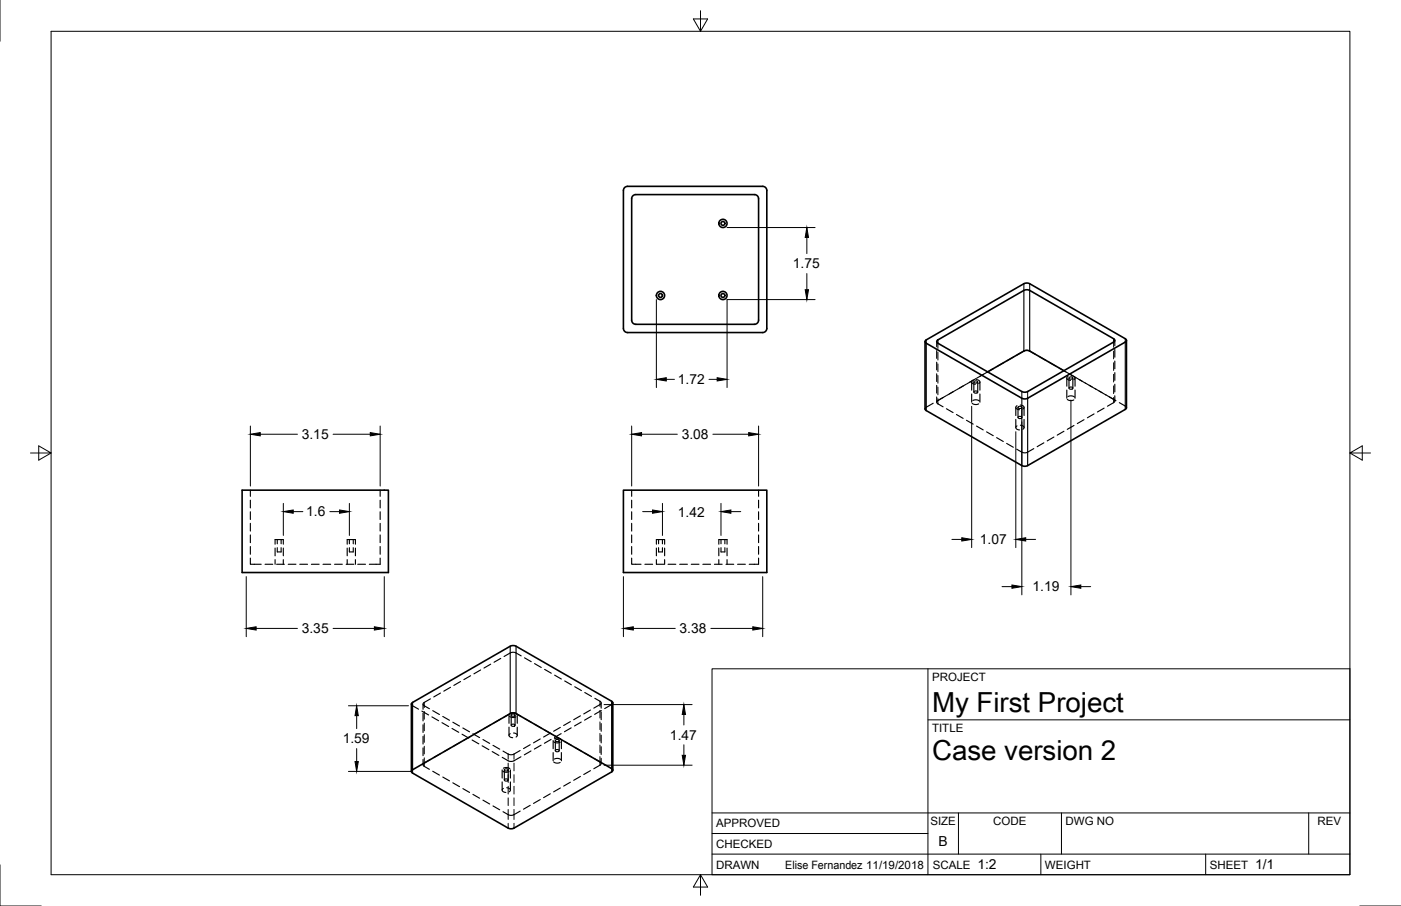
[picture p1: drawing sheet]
<svg xmlns="http://www.w3.org/2000/svg" width="432mm" height="279mm" viewBox="0 0 432 279" stroke-linecap="round" stroke-linejoin="round" font-family="sans-serif">
<!-- layer: Hidden -->
<g fill="none" stroke="#000" stroke-width=".35">
<path d="M288.7 105.3v1.6M288.7 108.1v2.4M288.7 111.7v2.4M288.7 115.3v2.4M288.7 118.8v2.4M297.8 118.5l-3 1.7M299.5 117.8v2.5M299.8 117.3l-.3 .3v.4l1.1 .5M300.1 117.8v3.1M300.2 117.6l.7-.1 .4 .3-.7 .3-.4-.2zM300.9 116.7l-3 1.7M300.9 117.1l1 .4 .1 .5-.4 .3"/>
<path d="M301.3 117.8v3.1M302 117.8v2.5M306.2 113.7l-5.2 2.9M309.3 111.9l-2.1 1.2M312.4 110.1l-2.1 1.2M319.2 109.3l-2-1.1-.8-.2-.8 .2-2.2 1.3M320.2 109.9l2.1 1.2M323.3 111.7l2.1 1.2M326.4 113.5l17.6 10.1M328.8 116.6v2.5M329.2 116.1l-.4 .3 .1 .4 1 .5M329.5 116.6v3.1"/>
<path d="M329.5 119.5l.7-.1 .5 .3-.8 .3-.4-.2zM329.5 116.4l.7-.1 .5 .3-.8 .3-.4-.2zM330.2 115.9l1.1 .4v.4l-.3 .4M330.7 116.6v3.1M331.3 116.6v2.5M343.6 105v1.6M343.6 107.8v2.4M343.6 111.3v2.4M343.6 114.9v2.4M343.6 118.5v2.4M287.6 124.4l-2.2 1.2-.3 .5M288.7 122.4v1.6"/>
<path d="M289.1 123.5l-.4 .4 .1 .4 1.9 1.2M291.6 122.1l-2.9 1.7M291.7 126l2 1.2M294.7 120.3l-2.9 1.7M294.8 127.8l2 1.2M297.9 129.6l2 1.2M299.5 121.5v2.5M299.6 124.4l1 .4 1-.3M299.8 123.5l1.2-.2 .9 .4M300.2 120.7l.7-.1 .4 .4-.7 .2-.4-.1zM301 131.4l2 1.2M302 121.5v2.5"/>
<path d="M304.1 133.2l2 1.2M307.2 135l2 1.2M310.3 136.7l2 1.2M313.1 125.6v2.6M313.1 129.3v2.6M313.5 125.1l-.4 .4v.4l1.1 .5M313.5 131.3l-.4 .4v.4l1.1 .5M313.8 125.6v3.1M313.8 128.6l.7-.2 .4 .4-.7 .3-.4-.2zM313.8 125.5l.7-.2 .4 .4-.7 .3-.4-.2zM314.5 124.9l1 .5 .1 .4-.4 .3M314.5 131.1l1 .5 .1 .4-.4 .4"/>
<path d="M314.9 125.6v3.1M315.6 125.6v2.6M315.6 129.3v2.6M318.6 138.3l-2 1.2-.7 .2-.8-.2-1.7-1M321.7 136.6l-2 1.2M324.8 134.8l-2 1.2M327.9 133l-2 1.2M328.8 120.3v2.5M329 123.2l.9 .3 1.1-.2M329.2 122.3l1-.2 1 .4M331 131.2l-2.1 1.2M331.3 120.3v2.5"/>
<path d="M334.1 129.4l-2.1 1.2M337.2 127.7l-2.1 1.1M340.3 125.9l-2.1 1.2M343.2 123.1l.4 .4-.1 .5-2.2 1.3M343.6 122.1v1.6M345 124.2l1.9 1.1 .3 .4M77.2 151.2v1.9M77.2 154.3v2.3M77.2 157.8v2.4M117.2 151.2v1.9M117.2 154.3v2.3M117.2 157.8v2.4"/>
<path d="M194.7 151.2v1.9M194.7 154.3v2.3M194.7 157.8v2.4M233.8 151.2v1.9M233.8 154.3v2.3M233.8 157.8v2.4M77.2 172.1v1.9h3.3M77.2 161.4v2.4M77.2 165v2.4M77.2 168.5v2.4M81.7 174h2.4M84.8 167.8v-1.4h2.5v1.4"/>
<path d="M84.8 169v2.4M84.8 172.6v1.4M85.3 174h2.3M85.5 168.9v1.3h1.2v-1.3M85.5 166.4v1.3M86.7 166.4v1.3M87.3 169v2.4M87.3 172.6v1.4M88.8 174h2.4M92.4 174h2.4M96 174h2.4M99.5 174h2.4"/>
<path d="M103.1 174h2.4M106.7 174h2.4M107 167.8v-1.4h2.5v1.4M107 169v2.4M107 172.6v1.4M107.7 168.9v1.3h1.2v-1.3M107.7 166.4v1.3M108.9 166.4v1.3M109.5 169v2.4M109.5 172.6v1.4M110.3 174h2.3M117.2 172.1v1.9h-3.4"/>
<path d="M117.2 161.4v2.4M117.2 165v2.4M117.2 168.5v2.4M194.7 172.1v1.9h2.9M194.7 161.4v2.4M194.7 165v2.4M194.7 168.5v2.4M198.8 174h2.3M202.3 167.8v-1.4h2.5v1.4M202.3 172.6v1.4h2.4M202.3 169v2.4M203 168.9v1.3h1.2v-1.3"/>
<path d="M203 166.4v1.3M204.2 166.4v1.3M204.8 169v2.4M204.8 172.6v1.4M205.9 174h2.4M209.5 174h2.4M213.1 174h2.3M216.6 174h2.4M220.2 174h2.4M221.5 167.8v-1.4h2.6v1.4M221.5 169v2.4M221.5 172.6v1.4"/>
<path d="M222.2 168.9v1.3h1.2v-1.3M222.2 166.4v1.3M223.4 166.4v1.3M223.8 174h2.3M224.1 169v2.4M224.1 172.6v1.4M227.3 174h2.4M233.8 172.1v1.9h-2.9M233.8 161.4v2.4M233.8 165v2.4M233.8 168.5v2.4M126.8 217.1l.3 .5 1.9 1.1"/>
<path d="M130 219.3l2.1 1.2M130.4 217.1v1.6M130.4 219.9v2.4M132.7 215.5l-2 1.2-.3 .4 .3 .5 1.6 1M133.4 219.2l2 1.1M135.8 213.7l-2.1 1.2M138.8 212l-2 1.1M141.9 210.2l-2 1.2M145 208.4l-2 1.2M148.1 206.6l-2 1.2M151.2 204.8l-2 1.2M154.3 203l-2 1.2"/>
<path d="M160.6 202.3l-1.7-1-.8-.2-.8 .2-1.9 1.2M161.7 202.9l2 1.2M164.8 204.6l2 1.2M167.9 206.4l2 1.2M170.9 208.2l2.1 1.2M174 210l2.1 1.2M177.1 211.8l2.1 1.2M180.2 213.6l2.1 1.1M182 219l-2.1 1.2M183.3 215.3l1.7 1 .3 .5-.3 .4-2 1.2M185.3 216.8v1.6M185.3 219.6v2.3"/>
<path d="M185.3 219.1l-2 1.2M188.9 216.8l-.3 .4-2.2 1.3M130.4 223.5v2.4M130.4 227.1v2.4M130.4 230.6v2.4M130.4 234.2v1.6M132.7 234.2l-2 1.2-.3 .4 .3 .5 1.6 1M133.1 221.1l2.1 1.2M133.4 237.8l2 1.2M135.8 232.4l-2.1 1.2M136.2 222.9l2.1 1.2M136.5 239.6l2 1.2"/>
<path d="M136.5 220.9l2 1.2M138.8 230.6l-2 1.2M139.3 224.6l2.1 1.2M139.6 222.7l2 1.2M141.9 228.9l-2 1.2M142.4 226.4l2.1 1.2M142.7 224.5l2 1.2M145 227.1l-2 1.2M145.5 228.2l2.1 1.2M145.8 226.3l2 1.2M148.1 225.3l-2 1.2M148.6 230l2.1 1.2"/>
<path d="M148.9 228.1l2 1.2M151.2 223.5l-2 1.2M151.7 231.8l2.1 1.2M151.9 229.9l2.1 1.1M154.3 221.7l-2 1.2M154.8 237.4v2.5M154.9 237.8l1 .4 1-.3M155.1 236.9l1.1-.2 .9 .4M155.4 237.4v3.1M155.5 237.3l.7-.2 .4 .4-.7 .3-.4-.2zM156.6 237.4v3.1M156.9 220.5v2.6"/>
<path d="M156.9 224.3v2.5M157 220.9l1 .4 1-.2M157.3 220l1-.2 1 .4M157.3 226.3l-.4 .3 .1 .4 1 .5M157.3 220.1l1.4-.2 1.9 1.1M157.3 220.1l-1.9 1M157.3 237.4v2.5M157.6 220.5v3.2M157.6 223.5l.7-.2 .4 .4-.7 .3-.4-.2zM157.6 220.4l.8-.2 .3 .4-.8 .3-.3-.3zM158.3 226l1.1 .5v.5l-.4 .3M158.7 220.5v3.2"/>
<path d="M159.4 220.5v2.6M159.4 224.3v2.5M160.3 231.5l-2 1.1-.7 .2-.9-.2-1.7-1M160.6 233.4l-2.3 1.3-.7 .1-.9-.1-1.9-1.1M161.7 221.6l2 1.1M163.4 229.7l-2.1 1.2M163.7 231.6l-2.1 1.2M164.8 223.3l2 1.2M166.5 227.9l-2.1 1.2M166.8 229.8l-2.1 1.2M167.9 225.1l2 1.2M169.6 226.1l-2.1 1.2"/>
<path d="M169.9 228l-2.1 1.2M170.5 228.4v2.5M170.5 232.1v2.5M170.6 228.7l1 .4 1.1-.2M170.6 235l.9 .3 1.2-.2M170.9 227.9l1-.2 1 .3M170.9 234.1l1-.2 1 .4M170.9 226.9l2.1 1.2M171.2 228.4v3.1M171.2 231.3l.7-.1 .5 .3-.8 .3-.4-.2zM171.2 228.2l.7-.2 .5 .4-.8 .3-.4-.2zM172.4 228.4v3.1"/>
<path d="M172.7 224.3l-2.1 1.2M172.9 226.2l-2 1.2M173 228.4v2.5M173 232.1v2.5M174 228.7l2.1 1.2M175.8 222.5l-2.1 1.2M176 224.5l-2 1.2M177.1 230.5l2.1 1.2M178.9 220.8l-2.1 1.1M178.9 239.4l-2.1 1.2M179.1 222.7l-2 1.2M180.2 232.3l2.1 1.1"/>
<path d="M182 237.7l-2.1 1.2M182.2 220.9l-2 1.2M183.3 234l1.7 1 .3 .5-.3 .4-2 1.2M185.3 223.1v2.4M185.3 226.7v2.4M185.3 230.3v2.4M185.3 233.9v1.6M139.6 241.4l2 1.2M142.7 243.2l2 1.2M145.8 245l2 1.2M148.9 246.8l2 1.1M151.9 248.5l2.1 1.2"/>
<path d="M154.8 241.1v2.6M155.1 243.1l-.3 .4v.4l1.1 .5M155.5 240.4l.7-.2 .4 .4-.7 .3-.4-.2zM156.2 242.9l1 .5 .1 .4-.4 .4M157.3 241.1v2.6M160.3 250.1l-2 1.2-.7 .1-.9-.1-1.7-1M163.4 248.4l-2.1 1.1M166.5 246.6l-2.1 1.2M169.6 244.8l-2.1 1.2M172.7 243l-2.1 1.2M175.8 241.2l-2.1 1.2"/>
</g>
<!-- layer: Visible -->
<g fill="none" stroke="#000" stroke-width=".5">
<path d="M192.7 57.7l.7-.2h41.7a1.27 1.27 0 0 1 1.2 1.2v42.6a1.27 1.27 0 0 1-1.2 1.3h-41.7a1.27 1.27 0 0 1-1.3-1.3v-42.6zM195.2 60.3l.8-.3h36.5a1.27 1.27 0 0 1 1.3 1.3v37.4a1.27 1.27 0 0 1-1.3 1.3h-36.5a1.27 1.27 0 0 1-1.3-1.3v-37.4zM285.2 105.1l30.4-17.6 .7-.2 1.1 .2 29.4 17 .4 .5-.4 .5-30.1 17.3-.7 .2-1.1-.2-29.4-16.9-.3-.3zM288.8 105.1l26.8-15.5 .7-.2 1.1 .2 25.8 14.9 .4 .5-.4 .5-26.5 15.2-.7 .3-1.1-.3-25.8-14.8-.3-.3zM327.9 114.3l-10.5-6-1.1-.3-.7 .3-11.2 6.4M347.2 105v20.7l-.2 .4-30.3 17.5-.7 .2-1.1-.2-29.6-17.1-.2-.4v-20.8M74.6 151.2h45.1v25.4h-45.1zM192.1 151.2h44.2v25.4h-44.2zM126.9 237.6l30.4-17.5 .7-.2 1 .2 29.5 16.9 .4 .5-.4 .6-30.1 17.3-.7 .2-1.1-.2-29.4-17-.3-.2zM188.9 237.5v-20.7l-.2-.4-29.7-17.1-1-.2-.7 .2-30.3 17.5-.2 .3v20.8"/>
<circle cx="222.8" cy="68.9" r=".6"/>
<circle cx="222.8" cy="68.9" r="1.27"/>
<circle cx="203.6" cy="91.1" r=".6"/>
<circle cx="203.6" cy="91.1" r="1.27"/>
<circle cx="222.8" cy="91.1" r=".6"/>
<circle cx="222.8" cy="91.1" r="1.27"/>
</g>
<!-- layer: Visible Narrow -->
<path d="M315.6 89.6v18.7M317.4 89.6v18.7M285.5 105.9v20.7M289.1 104.8v1.1M343.2 104.5v1M346.8 105.5v20.8M314.9 122.8v20.8M316.7 122.8v20.8M157.3 199.3v20.8M159 199.3v20.8M127.2 216.6v20.8M188.5 216.3v20.7" fill="none" stroke="#000" stroke-width=".35"/>
<!-- layer: Hidden Narrow -->
<g fill="none" stroke="#000" stroke-width=".31">
<path d="M315.6 87.5v2.1M317.4 87.5v2.1M285.5 104.8v1.1M289.1 105.9v1.6M289.1 108.7v2.3M289.1 112.2v2.4M289.1 115.8v2.4M289.1 119.4v2.3M315.6 108.3h.1M317.4 108.3h.1M343.2 105.5v1.6M343.2 108.3v2.4"/>
<path d="M343.2 111.9v2.3M343.2 115.4v2.4M343.2 119v2.4M346.8 104.5v1M289.1 122.9v1.6M314.9 120.7v2.1M316.7 120.7v2.1M343.2 122.6v1.6M130.8 216.6v1.6M130.8 219.4v2.4M184.9 216.3v1.6M184.9 219.1v2.3"/>
<path d="M127.2 237.4v1M130.8 223v2.4M130.8 226.6v2.3M130.8 230.1v2.4M130.8 233.7v2.6M156.6 232.5v1.6M156.6 235.3v2.4M156.6 238.9v2.4M158.4 232.5v1.6M158.4 235.3v2.4M158.4 238.9v2.4M184.9 222.6v2.4"/>
<path d="M184.9 226.2v2.4M184.9 229.8v2.3M184.9 233.3v2.7M188.5 237v1.1M156.6 242.5v2.4M156.6 246.1v2.3M156.6 249.6v3.1M156.6 253.9v1.5M158.4 242.5v2.4M158.4 246.1v2.3M158.4 249.6v3.1M158.4 253.9v1.5"/>
</g>
<!-- layer: Border -->
<path d="M0 0v12.7M15.7 9.7h400.4v260h-400.4zM215.9 3.3v6.4l-2.2-3.9h4.4l-2.2 3.9M9.4 139.7h6.3l-3.8-2.2v4.4l3.8-2.2M416.1 139.7l3.8 2.2v-4.4l-3.8 2.2h6.3M0 266.7v12.7h12.7M215.9 269.7l2.2 3.9h-4.4l2.2-3.9v6.4M419.1 279.4h12.7" fill="none" stroke="#000" stroke-width=".31"/>
<!-- layer: Titleblock -->
<path d="M219.5 206.2h196.6v63.5h-196.6zM286 206.2v63.5M286 222h130.1M219.5 257h66.5M219.5 250.7h196.6M295.4 250.7v12.7M327.2 250.7v12.7M403.4 250.7v12.7M219.5 263.4h196.6M320.8 263.4v6.3M371.6 263.4v6.3" fill="none" stroke="#000" stroke-width=".31"/>
<!-- layer: Dimensions -->
<g fill="none" stroke="#000" stroke-width=".31">
<path d="M224.1 70.2h27.1M248.7 73.2v5M202.3 92.4v27.1M248.7 84.4v4.9M251.2 92.4h-27.1v27.1M205.4 117h2.5M218.5 117h2.5M77.2 131.4v18.5M80.2 133.9h11.5M102.7 133.9h11.4M117.2 131.4v18.5M194.7 131.4v18.5"/>
<path d="M197.7 133.9h11.1M219.7 133.9h11.1M233.8 131.4v18.5M299.5 125.3v43.6M313.1 133.1v35.8M314.9 130.1v53.4M330.1 123.4v60.1M87.3 155.2v9.9M90.4 157.8h2.9M101.7 157.8h2.9M107.7 155.2v9.9M198.1 157.8h3"/>
<path d="M204.2 155.2v9.9M222.2 155.2v9.9M225.3 157.8h3M75.9 177.8v18.5M118.4 177.8v18.5M192.1 177.8v18.5M235.1 177.8v18.5M293.4 166.3h3M316.1 166.3h3.1M78.9 193.8h12.8M102.7 193.8h12.7M195.2 193.8h12.9"/>
<path d="M219.1 193.8h12.9M308.8 180.9h3.1M333.1 180.9h3.1M107.4 217.7h18.5M186.2 217.3h27.1M107.4 237.9h19.4M109.9 220.7v4M109.9 230.9v4M186.2 236h27.1M210.8 220.3v3.3M210.8 229.7v3.2"/>
</g>
<g fill="#000" stroke="#000" stroke-width=".31">
<path d="M248.7 70.2l.5 3h-1zM248.2 89.3h1l-.5 3.1zM202.3 117l3.1-.5v1zM221 116.5l3.1 .5-3.1 .5zM77.2 133.9l3-.5v1zM114.1 133.4l3.1 .5-3.1 .5zM194.7 133.9l3-.5v1zM230.8 133.4l3 .5-3 .5zM87.3 157.8l3.1-.5v1zM104.6 157.3l3.1 .5-3.1 .5zM201.1 157.3l3.1 .5-3.1 .5zM222.2 157.8l3.1-.5v1z"/>
<path d="M296.4 165.8l3.1 .5-3.1 .6zM313.1 166.3l3-.5v1.1zM75.9 193.8l3-.5v1zM115.4 193.3l3 .5-3 .5zM192.1 193.8l3.1-.5v1zM232 193.3l3.1 .5-3.1 .5zM311.9 180.4l3 .5-3 .5zM330.1 180.9l3-.5v1zM109.4 234.9h1l-.5 3zM109.9 217.7l.5 3h-1zM210.3 232.9h1l-.5 3.1zM210.8 217.3l.5 3h-1z"/>
</g>
<g font-size="8.5">
<text x="287.3" y="219.5">My First Project</text>
<text x="287.3" y="234.4">Case version 2</text>
</g>
<g font-size="4.3">
<text x="244.4" y="82.8">1.75</text>
<text x="208.9" y="118.5">1.72</text>
<text x="93" y="135.4">3.15</text>
<text x="210.1" y="135.4">3.08</text>
<text x="94.4" y="159.3">1.6</text>
<text x="208.9" y="159.3">1.42</text>
<text x="302" y="167.8">1.07</text>
<text x="318.2" y="182.4">1.19</text>
<text x="93" y="195.3">3.35</text>
<text x="209.5" y="195.3">3.38</text>
<text x="105.6" y="229.3">1.59</text>
<text x="206.5" y="228.2">1.47</text>
<text x="289.3" y="261">B</text>
<text x="301.2" y="268.1">1:2</text>
<text x="386.8" y="268.1">1/1</text>
</g>
<g font-size="3.5">
<text x="287.3" y="210.1">PROJECT</text>
<text x="287.3" y="225.8">TITLE</text>
<text x="220.7" y="255.1">APPROVED</text>
<text x="286.8" y="254.5">SIZE</text>
<text x="306.2" y="254.5">CODE</text>
<text x="328.4" y="254.5">DWG NO</text>
<text x="406.1" y="254.5">REV</text>
<text x="220.7" y="261.5">CHECKED</text>
<text x="220.7" y="267.8">DRAWN</text>
<text x="242" y="267.8">Elise Fernandez 11/19/2018</text>
<text x="287.5" y="267.8">SCALE</text>
<text x="322.1" y="267.8">WEIGHT</text>
<text x="372.9" y="267.8">SHEET</text>
</g>
</svg>
